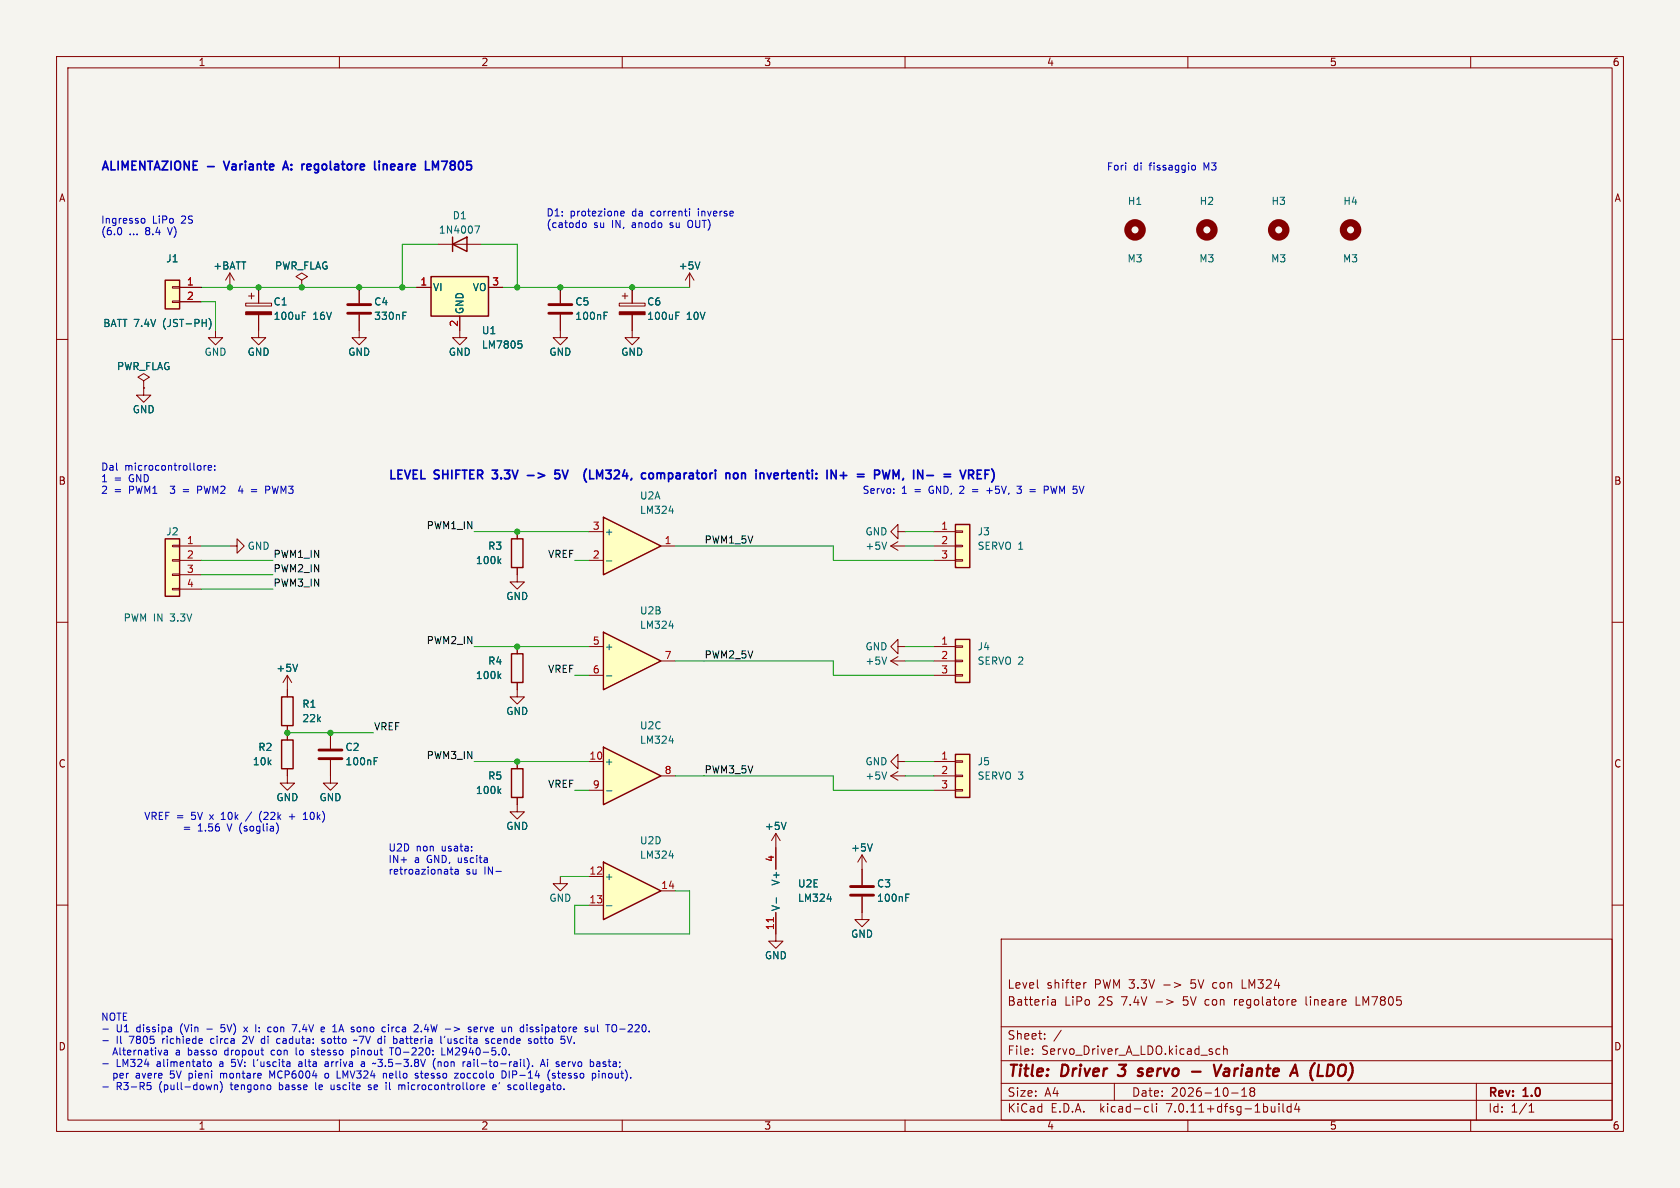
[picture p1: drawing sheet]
<svg xmlns="http://www.w3.org/2000/svg" width="297mm" height="210mm" viewBox="0 0 297 210" stroke-linecap="round" stroke-linejoin="round" font-family="sans-serif">
<path d="M0 0h297v210h-297z" fill="#f5f4ef" stroke="#f5f4ef" stroke-width=".18"/>
<g fill="none" stroke="#840000" stroke-width=".18">
<path d="M10 10h277v190h-277zM12 12h273v186h-273zM60 10v2M110 10v2M160 10v2M210 10v2M260 10v2M10 60h2M81.3 58.4v1.3h1.2l-1.2 1.3-1.3-1.3h1.3M109.5 53.6h4.5v.5h-4.5zM110 52.3h1M110.5 51.8v1"/>
<path d="M111.8 50.8v2.8M111.8 55.6v2.8M121.9 48.3l-.7 1.2M121.9 48.3v2.5M121.9 48.3l.8 1.2M285 60h2M165.1 94h3.8M165.1 96.5h3.8M165.1 99.1h3.8M168.9 98.9h1.3v.3h-1.3zM168.9 96.4h1.3v.2h-1.3zM168.9 93.9h1.3v.2h-1.3z"/>
<path d="M10 110h2M157.5 116.8l1.2 .8M157.5 116.8h2.5M158.7 114.3v-1.3l-1.2 1.3 1.2 1.3v-1.3h1.3M158.7 116.1l-1.2 .7M285 110h2M91.4 121.9v1.3h1.3l-1.3 1.3-1.2-1.3h1.2M10 160h2M285 160h2M177 166h108v32h-108zM183.5 174.6l.1 .1M186 176.8h.5l.1 .9"/>
<path d="M186.6 177.1h-.5a.29 .29 0 0 0-.2 .3 .29 .29 0 0 0 .2 .3l.5-.1M191.6 173.7v1M192 173.7l-.3 .1-.1 .2M204.4 177.1h1.1M205.7 174.1h1.2M206.2 176.7l1.2 .4-1.2 .5M207.6 173.7l1.1 .4-1.1 .5M218.2 176.7v1M218.4 176.8l-.2 .2M219.6 173.2v1.5h.7M228.9 176.7l.2 .4-.7 .1M229 177.6l-.1 .1"/>
<path d="M230.9 176.2v1.3l.2 .2M239.7 176.2v1.5h.8M60 198v2M110 198v2M160 198v2M177 194.5h108M177 191.5h108M177 187.5h108M177 181.5h108M182.5 186.3v.1M182.5 185.5v.1M184.7 183.6v.1"/>
<path d="M184.7 182.8v.1M187.6 182.1l-1.3 2M197 191.5v3M202.6 195.6l.4 .1M203 196.5l-.4 .1M203.7 195.1v1.3l.2 .2M204.5 195.1v.1M204.5 195.6v1M210 198v2M215.7 185.5l-.5-.1-.2 .3v.4l.1 .2h.6M216.3 185.5l.2-.1 .4 .1 .1 .9M216.3 184.9v1.5"/>
<path d="M217.7 193.2h1.2M219.5 193.8h.9M219.5 192.7l.5-.4v1.5M221.2 192.9l-.2 .3v.3l.2 .3 .5-.1 .1-.2-.1-.4-.2-.2M221.2 192.9l-.2-.2 .2-.4 .5 .1 .1 .2-.3 .3M221.2 192.9h.3M226.1 195.1v.1M226.1 195.6v1M226.8 195.1v1.3l.2 .2M228.2 195.7l-.4-.1-.3 .3v.4l.2 .2h.5M228.2 195.1v1.5M229.2 195l-.3 1.1h.9"/>
<path d="M229.6 195.6v1M260 198v2M261 191.5v6.5M270.3 196.6h.9M270.3 195.5l.4-.4v1.5"/>
</g>
<path d="M197.6 190l.3 .2M197.8 188.2h1.3M201.3 189.4l.5 .1 .2 .3-.1 .3-.6 .1M202 189a.5 .5 0 0 0-.8 .2M210.7 189.4h1.6M214.6 188.2l.4 2 .9-2M216.5 189l.2-.1 .6 .1-.1 1.2M217.3 189.4h-.7a.4 .4 0 0 0-.3 .4 .4 .4 0 0 0 .2 .4l.7-.1M232.4 187.9l-.1 .1M235.3 188.2l.4 .3M235.8 189.4l-.5 .7" fill="none" stroke="#840000" stroke-width=".4"/>
<circle cx="200.7" cy="40.6" r="1.27" fill="none" stroke="#840000" stroke-width="1.3"/>
<path d="M119.5 55.8h.4M119.5 55.2h.6M123.7 46.3l-.4 1.3M156.8 116.1l-.5 1.3" fill="none" stroke="#006464" stroke-width=".18"/>
<path d="M109.5 55.1h4.5v.5h-4.5z" fill="#840000" stroke="#840000" stroke-width=".18"/>
<path d="M168.9 92.7h2.5v7.6h-2.5z" fill="#ffffc2" stroke="#ffffc2" stroke-width=".18"/>
<path d="M168.9 92.7h2.5v7.6h-2.5z" fill="none" stroke="#840000" stroke-width=".25"/>
<path d="M106.7 111.8l10.1 5-10.1 5.1z" fill="#ffffc2"/>
<path d="M106.7 111.8l10.1 5-10.1 5.1z" fill="none" stroke="#840000" stroke-width=".25"/>
<path d="M158.7 94v-1.3l-1.2 1.3 1.2 1.3v-1.3h1.3M104.1 114.3h2.6M104.1 119.4h2.6M116.8 116.8h2.6" fill="none" stroke="#840000" stroke-width=".18"/>
<path d="M107.2 119.5h1M118.3 110.6h.8" fill="none" stroke="#006464" stroke-width=".18"/>
<path d="M106.7 91.4l10.1 5.1-10.1 5.1z" fill="#ffffc2"/>
<path d="M76.2 48.9h10.2v7h-10.2zM80 43.2l2.5-1.3v2.6zM80 41.9v2.6M29.2 95.3h2.5v10.1h-2.5zM106.7 91.4l10.1 5.1-10.1 5.1zM168.9 113h2.5v7.7h-2.5zM49.8 130.8h2v5.1h-2zM49.8 123.2h2v5.1h-2zM168.9 133.4h2.5v7.6h-2.5z" fill="none" stroke="#840000" stroke-width=".25"/>
<g fill="none" stroke="#840000" stroke-width=".18">
<path d="M73.7 50.8h2.5M77.5 43.2h7.6M81.3 55.9v2.5M86.4 50.8h2.5M99.1 55.6v4.1h1.2l-1.2 1.3-1.3-1.3h1.3M99.1 50.8v2.8M111.8 58.4v1.3h1.2l-1.2 1.3-1.3-1.3h1.3M30.5 98.9h1.2v.3h-1.2zM30.5 96.4h1.2v.2h-1.2zM31.7 96.5h3.9M31.7 99.1h3.9M40.6 96.5h1.3v-1.2l1.3 1.2-1.3 1.3v-1.3"/>
<path d="M104.1 99.1h2.6M104.1 94h2.6M116.8 96.5h2.6M157.5 96.5h2.5M157.5 96.5l1.2 .8M158.7 95.8l-1.2 .7M30.5 104h1.2v.3h-1.2zM30.5 101.5h1.2v.2h-1.2zM31.7 101.6h3.9M31.7 104.1h3.9M50.8 119.4l-.8 1.3M50.8 119.4v3.8"/>
<path d="M50.8 119.4l.8 1.3M165.1 114.3h3.8M165.1 116.8h3.8M165.1 119.4h3.8M168.9 119.3h1.3v.2h-1.3zM168.9 116.7h1.3v.3h-1.3zM168.9 114.2h1.3v.2h-1.3zM50.8 135.9v2.5h1.3l-1.3 1.3-1.3-1.3h1.3M50.8 128.3v2.5M58.4 134.4v4h1.3l-1.3 1.3-1.3-1.3h1.3M58.4 129.5v2.8M157.5 137.2h2.5"/>
<path d="M157.5 137.2l1.2 .7M158.7 136.4l-1.2 .8M165.1 134.6h3.8M165.1 137.2h3.8M165.1 139.7h3.8M168.9 139.6h1.3v.2h-1.3zM168.9 137h1.3v.3h-1.3zM168.9 134.5h1.3v.2h-1.3zM91.4 142.2v1.3h1.3l-1.3 1.3-1.2-1.3h1.2M137.2 147.3l-.8 1.3M137.2 147.3v6.4M137.2 147.3l.7 1.3"/>
<path d="M152.4 151.1l-.8 1.3M152.4 151.1v5.4M152.4 158.5v2.8M152.4 151.1l.8 1.3M137.2 161.3v5.1h1.2l-1.2 1.2-1.3-1.2h1.3"/>
</g>
<g fill="none" stroke="#006464" stroke-width=".18">
<path d="M83.9 39.9h.9l-.6 1.3M106.8 55.8h.4M106.8 55.2h.6M91.6 60.3h.6M91.7 60.8h.3l.3 .2-.1 .4-.5 .1M107.2 99.2h1M118.3 90.3h.8M156.8 95.8l-.5 1.3M52.6 117.4l-.4 1.3M66.2 134.5h.4M66.2 133.9h.6M156.8 136.5l-.5 1.2"/>
<path d="M137.3 158.7v1M139 145.4l-.4 1.2M146.2 158.9h.8M154.2 149.2l-.4 1.2M160.1 158.7h.5M160.1 158.1h.6"/>
</g>
<g fill="#ffffc2" stroke="#ffffc2" stroke-width=".18">
<path d="M168.9 113h2.5v7.7h-2.5z"/>
<path d="M168.9 133.4h2.5v7.6h-2.5z"/>
<path d="M29.2 95.3h2.5v10.1h-2.5z"/>
<path d="M76.2 48.9h10.2v7h-10.2z"/>
</g>
<g fill="none" stroke="#840000" stroke-width="1.3">
<circle cx="213.4" cy="40.6" r="1.27"/>
<circle cx="226.1" cy="40.6" r="1.27"/>
<circle cx="238.8" cy="40.6" r="1.27"/>
</g>
<path d="M97 55.4h4.1M97 53.8h4.1M56.4 134.1h4.1M56.4 132.6h4.1M150.4 158.2h4M150.4 156.7h4" fill="none" stroke="#840000" stroke-width=".51"/>
<path d="M136.7 162.2v.8" fill="none" stroke="#a90000" stroke-width=".18"/>
<path d="M106.7 132.1l10.1 5.1-10.1 5z" fill="#ffffc2"/>
<path d="M29.2 49.5h2.5v5.1h-2.5zM90.4 95.3h2.1v5h-2.1zM90.4 115.6h2.1v5.1h-2.1zM90.4 135.9h2.1v5.1h-2.1zM106.7 132.1l10.1 5.1-10.1 5z" fill="none" stroke="#840000" stroke-width=".25"/>
<g fill="none" stroke="#840000" stroke-width=".18">
<path d="M30.5 53.2h1.2v.3h-1.2zM30.5 50.7h1.2v.2h-1.2zM31.7 50.8h3.9M31.7 53.3h3.9M38.1 58.4v1.3h1.3l-1.3 1.3-1.3-1.3h1.3M40.6 48.3l-.7 1.2M40.6 48.3v2.5M40.6 48.3l.8 1.2M43.4 53.6h4.6v.5h-4.6zM43.9 52.3h1.1M44.4 51.8v1M45.7 55.6v4.1h1.3l-1.3 1.3-1.3-1.3h1.3"/>
<path d="M45.7 50.8v2.8M53.3 49.5l1.1-.6-1.1-.6-1 .6 1 .6v1.3M53.3 50.8h.1M63.5 55.6v4.1h1.3l-1.3 1.3-1.3-1.3h1.3M63.5 50.8v2.8M25.4 68.6v1.3h1.3l-1.3 1.2-1.3-1.2h1.3M25.4 67.3l1-.6-1-.7-1 .7 1 .6v1.3M25.4 68.6h.1M91.4 94v1.3M91.4 100.3v2.6h1.3l-1.3 1.2-1.2-1.2h1.2M91.4 114.3v1.3M91.4 120.7v1.2"/>
<path d="M91.4 134.6v1.3M104.1 134.6h2.6M104.1 139.7h2.6M116.8 137.2h2.6M158.7 134.6v-1.2l-1.2 1.2 1.2 1.3v-1.3h1.3M91.4 141v1.2M152.4 161.3v1.3h1.3l-1.3 1.2-1.3-1.2h1.3"/>
</g>
<g fill="none" stroke="#006464" stroke-width=".18">
<path d="M37 56.3a1.46 1.46 0 0 1 0 1.9M53.5 55.8h.4M53.5 55.2h.6M71.2 55.8h.5M71.2 55.2h.6M88.2 99.2l.3 .4M88.5 98.8l-.4 .5M88.2 119.5l.3 .5M88.5 119.1l-.4 .5M88.2 139.8l.3 .5M88.5 139.4l-.4 .5M107.2 139.8h1"/>
<path d="M118.3 131h.8"/>
</g>
<path d="M61.5 55.4h4M61.5 53.8h4" fill="none" stroke="#840000" stroke-width=".51"/>
<path d="M43.4 55.1h4.6v.5h-4.6z" fill="#840000" stroke="#840000" stroke-width=".18"/>
<path d="M29.2 49.5h2.5v5.1h-2.5z" fill="#ffffc2" stroke="#ffffc2" stroke-width=".18"/>
<path d="M106.7 152.4l10.1 5.1-10.1 5.1z" fill="#ffffc2"/>
<path d="M106.7 152.4l10.1 5.1-10.1 5.1z" fill="none" stroke="#840000" stroke-width=".25"/>
<g fill="none" stroke="#840000" stroke-width=".18">
<path d="M31.7 50.8h3.9M31.7 53.3h3.9M45.7 50.8v2.8M45.7 55.6v2.8M53.3 50.8h.1M63.5 50.8v2.8M63.5 55.6v2.8M73.7 50.8h2.5M81.3 55.9v2.5M86.4 50.8h2.5M99.1 50.8v2.8M99.1 55.6v2.8"/>
<path d="M111.8 50.8v2.8M111.8 55.6v2.8M25.4 68.6h.1M91.4 94v1.3M91.4 100.3v1.3M91.4 114.3v1.3M50.8 121.9v1.3M50.8 128.3v2.5M50.8 135.9v1.3M58.4 129.5v2.8M58.4 134.4v2.8M91.4 120.7v1.2"/>
<path d="M91.4 134.6v1.3M91.4 141v1.2M99.1 154.9v1.3h1.2l-1.2 1.3-1.3-1.3h1.3M104.1 154.9h2.6M116.8 157.5h2.6M137.2 149.9v3.8M152.4 153.7v2.8M152.4 158.5v2.8M104.1 160h2.6M137.2 161.3v3.8"/>
</g>
<g fill="none" stroke="#006464" stroke-width=".18">
<path d="M37 56.3a1.46 1.46 0 0 1 0 1.9M53.5 55.8h.4M53.5 55.2h.6M71.2 55.8h.5M71.2 55.2h.6M106.8 55.8h.4M106.8 55.2h.6M119.5 55.8h.4M119.5 55.2h.6M123.7 46.3l-.4 1.3M91.6 60.3h.6M91.7 60.8h.3l.3 .2-.1 .4-.5 .1"/>
<path d="M88.2 99.2l.3 .4M88.5 98.8l-.4 .5M52.6 117.4l-.4 1.3M88.2 119.5l.3 .5M88.5 119.1l-.4 .5M66.2 134.5h.4M66.2 133.9h.6M88.2 139.8l.3 .5M88.5 139.4l-.4 .5M118.3 151.3h.8M137.3 158.7v1M139 145.4l-.4 1.2"/>
<path d="M146.2 158.9h.8M154.2 149.2l-.4 1.2M160.1 158.7h.5M160.1 158.1h.6M107.2 160.1h1"/>
</g>
<g fill="none" stroke="#0000c2" stroke-width=".18">
<path d="M25.1 38.7l.3-.1 .2 .2v.5l-.2 .2-.3-.1M103 39.6l.2-.2h.3l.1 .2-.1 .6h-.3l-.2-.2M109.7 37.8l.6-.2v-.2l-.4-.1-.2 .2 .1 .6h.5M121.8 39a.9 .9 0 0 0 0 1.2M121.9 36.9v.1M121.9 37.3v.9M210.8 29.3l.3-.1 .2 .3v.4l-.2 .2-.3-.1M21.4 40.5l.1 .5-.2 .4M32.4 86.6h1M32.4 86.9h1M34.9 86.6h.5M35.4 85.9h-.5v1.3"/>
<path d="M36.1 82.3v.8M36.4 82.3l-.3 .2M36.8 82.7l.6-.1v-.3h-.4l-.2 .2 .1 .6h.5M38 83v.1M38 82.3v.2M42.5 85.9l-.3 .9h.8M42.8 86.4v.8M44.4 86.6h1M44.4 86.9h1M47 86.6h.6l.1-.2-.1-.3-.6-.2v1.3M48.1 85.9l.3 1.3M158 87.1v.1"/>
<path d="M158 86.4v.2M171.9 86.6h1M171.9 86.9h1M174.5 86.7h.9M179.8 85.9h.8l-.5 .5 .3 .1M179.8 87.1l.2 .1h.4M182.1 86.6h.9M182.1 86.9h.9M184.6 86.6h.6l.1-.2v-.3l-.7-.2v1.3M32.6 146.2h.9M32.6 146.6h.9M35.1 146.9h.7"/>
<path d="M35.2 145.9l.2-.3v1.3M39.1 144.9h.7M39.2 143.9l-.1 .1M40.1 145.6l.5 1.3 .4-1.3M44.5 143.5l-1.1 1.7M46.2 143.4a1.47 1.47 0 0 0 0 1.9M51.1 144.4h1M53.6 144.9h.7M53.7 143.9l.3-.3v1.3M79.6 153.7h.4M79.7 153.3v1l.3 .2M80.5 153.7h.5v.8"/>
<path d="M81 154h-.4l-.2 .2 .2 .3h.4M87.7 154h.9M18.2 181.9h1M18.2 184h1M18.2 188.1h1M18.2 192.1h1M26.2 191.8h.3l.2 .3-.1 .5h-.4M29 186.3l.2 .2 .4-.1M29.1 185.7h.5v.8M29.6 185.9l-.4 .1-.2 .2M30.3 181.6v.8M30.3 182.3l-.1 .1"/>
<path d="M30.3 181.9h-.1M33.4 189.7v1.3M33.4 190.5l.1 .1M33.5 189.7l-.1 .1M35.6 183.6l.2 .3-.6 .1M35.7 184.4h-.1M36.8 187.8l.3-.1 .3 .2v.4l-.3 .2h-.3l-.1-.2zM37.9 191.8v.8M37.9 191.9l.2-.1h.3v.8M38.9 191.2a1.46 1.46 0 0 1 0 1.9M39 189.7v.9M39 182.3l.2 .1"/>
<path d="M39.3 189.7l-.3 .2M39.7 181.1h-.6l-.1 .6 .2-.1M39.8 185.7l-.1 .2 .1 .5M43.1 181.6l.7 .8M43.1 183.2l-.2 .1M43.6 183.7l-.7 .7h.7M43.8 181.6l-.7 .8M44.9 187.3v1.1l.1 .1M45.2 181.1v1.3M45.8 182.3v.1M45.8 181.6v.1M46.3 184.4h.4"/>
<path d="M46.7 183.6l-.4 .1M47.6 181.6h.3M47.9 182.3l-.3 .1M48.4 185.6l-.3 .1-.2 .2 .1 .5 .4 .1M48.5 189.3l-.4 .9-.4-.9v1.3M48.9 184.2l.2 .2h.4M49.5 183.7l-.4-.1-.2 .2M51.6 181.1h.9l-.6 1.3M52.4 185.2v1.1l.1 .2M53.2 187.7l-.4 .1M53.3 188.1h-.3l-.2 .1v.3h.5M55.3 186.1h.3v.2l-.2 .2h-.2"/>
<path d="M55.3 185.6l.3 .1M55.8 191.4v1l.2 .2M57.4 183.7l-.3-.1-.2 .2v.2l.5 .1v.3h-.5M57.5 187.8h.5M57.6 189.8l.3-.1 .2 .3v.3l-.2 .3-.3-.1-.2-.2zM58 188l-.4 .1-.2 .1 .2 .3h.4M58.5 191.8v.6l.4 .2M60 182h.6M60.3 181.1l-.4 1.3M62.1 185.7l.4-.1 .3 .3-.2 .5h-.5M62.1 185.6v1.3M63.1 183.8l-.6 .2"/>
<path d="M63.4 181.6h.3M63.5 183.2h.8M63.7 182.3l-.3 .1M63.9 187.8h.5v.7M64.4 188l-.4 .1-.2 .1 .2 .3h.4M65.6 191.8h-.3l-.2 .2 .6 .4M65.7 192.4l-.2 .2h-.4M66.8 188.4l.2 .1M68.1 189.7l.2 .2v.7M68.7 181.1v.2M68.7 181.6v.8M68.9 191.4v1l.1 .2"/>
<path d="M68.9 189.8v.7M69.2 185.2v1.3M69.5 190l-.6 .2M70.1 185.3a.9 .9 0 0 0 0 1.1M70.5 191.9l.4-.1 .1 .2M70.5 191.8v.8M71 192v.6M71.1 183.6l-.4 .1M71.2 184h-.3l-.2 .1v.3h.5M71.5 191.8h-.3l-.2 .2M73.6 189.7l.3 .1M73.6 190.2h.3v.2l-.1 .2h-.3"/>
<path d="M74.3 189.7h.5M74.5 189.3v1.1l.3 .2M74.5 182.3v.1M75.3 181.1l-.3 .9h.8M76.9 187.1a1.49 1.49 0 0 0 0 1.9M77.4 187.7v.8M77.8 187.7l-.4 .1M77.9 183.2v1.1l.2 .1M78.1 185.2v1.3h.6M78.7 183.2l-.2 .2M79.2 183.6v.7l.4 .1M79.6 186.1l-.5-.9v1.3"/>
<path d="M80.3 181.6l1 .3-1 .4M80.4 189.7h.6l-.6 .9h.6M82 189.8l-.3-.1-.3 .3 .1 .5 .2 .1 .3-.1M82.6 187.8h.5l.1 .7M83.2 188l-.4 .1-.2 .1 .2 .3h.4M83.8 182l.6-.1-.1-.3h-.3l-.2 .1 .1 .6h.4M84.9 181.6v.8M85.1 192.2l.6-.1-.1-.3h-.4l-.1 .2v.6h.5M85.2 181.6l-.3 .2M85.9 183.8l.5 .4-.2 .2h-.3M86.3 183.7l-.3-.1-.1 .2M87.1 192.2l.6-.1v-.3h-.4l-.2 .2 .1 .6h.5"/>
<path d="M87.5 183.7l-.4-.1-.2 .2 .1 .6h.5M88.3 191.4l-.1 .2M89.4 189.6v.7l-.3 .3M90 189.3v1.3M91.3 191.8h-.4l-.1 .2 .1 .5 .4 .1M92.6 187.3v1.1l.2 .1M93.2 187.1a1.47 1.47 0 0 1 0 1.9M94.1 188.4v.1M94.5 183.7l.2-.1 .3 .1 .1 .5-.1 .2h-.3l-.2-.1zM95.5 188.5l.5-1.2 .4 1.2M95.7 188.2h.6M96.8 187.3v.1"/>
<path d="M96.8 187.7v.8M97 190.8l.2 .2M97.2 189.2l-.2 .2M98.1 189.8l-.3-.1-.2 .2 .1 .2 .4 .1v.3h-.5M98.6 189.7h.4M98.7 189.3v1.1l.2 .2M99.8 187.7l.1 .3-.6 .1M99.9 188.5h-.1M100.2 183.2l.5 1.2 .4-1.2M101.5 184.3v.1M104.5 181.6v.7l.3 .1 .2-.1M105 181.6v.8"/>
<path d="M105.4 188.4l.2 .1h.5M105.5 187.8h.5l.1 .7M105.6 181.1v1.1l.2 .2M105.9 189.3v.1M105.9 189.7v.9M106.1 188l-.5 .1-.2 .1M106.5 189.7v.9M107 189.8l-.3-.1-.2 .2M109.6 181.9h.9"/>
</g>
<g fill="none" stroke="#0000c2" stroke-width=".3">
<path d="M39.5 28.5l.5 1.5M50 30l.5-1.5 .5 1.5M50.1 29.6h.8M54.8 29h-.3l-.2 .2v.8h.5M55 29.4l-.7 .1M66.3 30h.2M67 28.5v.1M67 29v1M67.8 29v1M68.2 29l-.4 .2M76.5 30v-1.5l.5 1.1 .5-1.1v1.5M87 83.1h.9"/>
<path d="M87 84.5l.2 .1M93.2 84.1h1.2M98.9 83.1h-.7l-.1 .7 .2-.1 .5 .1 .2 .2-.1 .5-.2 .1-.6-.1M103.3 84.6l.4 .6M103.7 82.9l-.4 .6M104.3 83.1v1.5h.7M106 84.2l-.5-1.1v1.5M114.8 83.8l.4-.2 .3 .3v.4l-.1 .3h-.4l-.2-.1M116.2 83.6v1M116.6 83.6l-.4 .2M130 83.6l.3 .1 .2 .2-.1 .6-.4 .1M131.1 83.8l.2-.2 .4 .1 .1 .9"/>
<path d="M131.1 83.6v1M137.1 83.6l.4 .1 .1 .3-.7 .1M137.5 84.6h-.4M148.5 84.1h1.2M156 83.1l.4 1.5 .3-1.1 .3 1.1 .3-1.5M157.9 84.6v-1.5l.5 1.1 .5-1.1v1.5M159.7 84.6l-.1 .3M166.9 83.8h1.2M166.9 84.3h1.2M172.8 83.8h.5M173.5 83.1h-.7v1.5h.7M174.2 83.8h.5"/>
<path d="M174.9 83.1h-.7v1.5M175.3 82.9l.3 .4"/>
</g>
<g fill="none" stroke="#009600" stroke-width=".18">
<path d="M35.6 50.8h38.1M35.6 53.3h2.5v5.1M77.5 43.2h-6.4v7.6M85.1 43.2h6.3v7.6M88.9 50.8h33M35.6 99.1h12.7M35.6 96.5h5M83.8 94h20.3M101.6 99.1h2.5M119.4 96.5h27.9v2.6h17.8M160 94h5.1M160 96.5h5.1"/>
<path d="M35.6 101.6h12.7M35.6 104.1h12.7M83.8 114.3h20.3M101.6 119.4h2.5M119.4 116.8h27.9v2.6h17.8M160 116.8h5.1M160 114.3h5.1M50.8 129.5h15.2M83.8 134.6h20.3M101.6 139.7h2.5M119.4 137.2h27.9v2.5h17.8M160 137.2h5.1"/>
<path d="M160 134.6h5.1M99.1 154.9h5M119.4 157.5h2.5v7.6h-20.3v-5.1h2.5"/>
</g>
<path d="M136.7 162.2v.8" fill="none" stroke="#a90000" stroke-width=".18"/>
<g fill="#009600" stroke="#009600" stroke-width=".18">
<circle cx="63.5" cy="50.8" r=".46"/>
<circle cx="45.7" cy="50.8" r=".46"/>
<circle cx="53.3" cy="50.8" r=".46"/>
<circle cx="91.4" cy="50.8" r=".46"/>
<circle cx="40.6" cy="50.8" r=".46"/>
<circle cx="71.1" cy="50.8" r=".46"/>
<circle cx="111.8" cy="50.8" r=".46"/>
<circle cx="99.1" cy="50.8" r=".46"/>
<circle cx="91.4" cy="134.6" r=".46"/>
<circle cx="58.4" cy="129.5" r=".46"/>
<circle cx="50.8" cy="129.5" r=".46"/>
<circle cx="91.4" cy="94" r=".46"/>
<circle cx="91.4" cy="114.3" r=".46"/>
</g>
<g font-size="2.8" fill="#840000">
<text x="178" y="190.9">Title:</text>
<text x="187.7" y="190.9">Driver</text>
<text x="198.6" y="190.9">3</text>
<text x="202.9" y="190.9">servo</text>
<text x="217.9" y="190.9">Variante</text>
<text x="232.4" y="190.9">A</text>
<text x="236.5" y="190.9">(LDO)</text>
</g>
<g font-size="2.1" fill="#0000c2">
<text x="17.8" y="30.2">ALIMENTAZIONE</text>
<text x="36.8" y="30.2">-</text>
<text x="40.4" y="30.2">Variante</text>
<text x="51.5" y="30.2">A:</text>
<text x="55.3" y="30.2">regolatore</text>
<text x="68.7" y="30.2">lineare</text>
<text x="78.3" y="30.2">LM7805</text>
<text x="68.6" y="84.8">LEVEL SHIFTER</text>
<text x="87.8" y="84.8">3.3V</text>
<text x="94.5" y="84.8">-&gt;</text>
<text x="100" y="84.8">5V</text>
<text x="106.3" y="84.8">(LM324,</text>
<text x="117.2" y="84.8">comparatori</text>
<text x="132.7" y="84.8">non</text>
<text x="138.6" y="84.8">invertenti:</text>
<text x="151.7" y="84.8">IN+</text>
<text x="161.4" y="84.8">PWM,</text>
<text x="168.9" y="84.8">IN-</text>
<text x="174.9" y="84.8">=</text>
</g>
<g font-size="2.1" fill="#840000">
<text x="178" y="178">Batteria</text>
<text x="178" y="175">Level</text>
<text x="185" y="175">shifter</text>
<text x="188.2" y="178">LiPo</text>
<text x="193.5" y="175">PWM 3.3V</text>
<text x="194.2" y="178">2S</text>
<text x="198.4" y="178">7.4V</text>
<text x="209.6" y="178">5V con</text>
<text x="210.9" y="175">5V con</text>
<text x="218.9" y="178">regolatore</text>
<text x="220.2" y="175">LM324</text>
<text x="231.7" y="178">lineare</text>
<text x="240.7" y="178">LM7805</text>
<text x="178" y="184">Sheet:</text>
<text x="178" y="186.7">File:</text>
<text x="184.1" y="186.7">Servo_Driver_A_LDO.kicad_sch</text>
<text x="178" y="196.9">KiCad</text>
<text x="178" y="194.1">Size:</text>
<text x="184.7" y="194.1">A4</text>
<text x="185.7" y="196.9">E.D.A.</text>
<text x="194.6" y="196.9">kicad-cli</text>
<text x="200" y="194.1">Date:</text>
<text x="206.5" y="196.9">7.0.11+dfsg-1build4</text>
<text x="207" y="194.1">2026-10-18</text>
<text x="263" y="194.3">Rev:</text>
<text x="263" y="196.9">Id:</text>
<text x="267.1" y="196.9">1/1</text>
<text x="269.4" y="194.3">1.0</text>
</g>
<g font-size="1.8" fill="#840000">
<text x="35" y="11.9">1</text>
<text x="85" y="11.9">2</text>
<text x="135" y="11.9">3</text>
<text x="185" y="11.9">4</text>
<text x="235" y="11.9">5</text>
<text x="285" y="11.9">6</text>
<text x="10.3" y="35.9">A</text>
<text x="285.3" y="35.9">A</text>
<text x="10.3" y="85.9">B</text>
<text x="285.3" y="85.9">B</text>
<text x="10.3" y="135.9">C</text>
<text x="285.3" y="135.9">C</text>
<text x="10.3" y="185.9">D</text>
<text x="285.3" y="185.9">D</text>
<text x="35" y="199.9">1</text>
<text x="85" y="199.9">2</text>
<text x="135" y="199.9">3</text>
<text x="185" y="199.9">4</text>
<text x="235" y="199.9">5</text>
<text x="285" y="199.9">6</text>
</g>
<g font-size="1.8" fill="#0000c2">
<text x="195.6" y="30.2">Fori</text>
<text x="200.4" y="30.2">di</text>
<text x="203.3" y="30.2">fissaggio</text>
<text x="213.1" y="30.2">M3</text>
<text x="17.8" y="39.6">Ingresso</text>
<text x="17.8" y="41.7">(6.0</text>
<text x="22.8" y="41.7">...</text>
<text x="25.8" y="41.7">8.4</text>
<text x="26.9" y="39.6">LiPo</text>
<text x="30" y="41.7">V)</text>
<text x="32.2" y="39.6">2S</text>
<text x="96.5" y="38.3">D1:</text>
<text x="96.5" y="40.4">(catodo</text>
<text x="100.8" y="38.3">protezione</text>
<text x="104.9" y="40.4">su</text>
<text x="108.3" y="40.4">IN,</text>
<text x="111.9" y="38.3">da</text>
<text x="112" y="40.4">anodo</text>
<text x="115.3" y="38.3">correnti</text>
<text x="118.9" y="40.4">su</text>
<text x="122.3" y="40.4">OUT)</text>
<text x="123.9" y="38.3">inverse</text>
<text x="17.8" y="83.3">Dal</text>
<text x="22" y="83.3">microcontrollore:</text>
<text x="17.8" y="85.3">1</text>
<text x="17.8" y="87.4">2</text>
<text x="20.2" y="85.3">=</text>
<text x="20.2" y="87.4">=</text>
<text x="22.9" y="85.3">GND</text>
<text x="22.9" y="87.4">PWM1</text>
<text x="30.6" y="87.4">3</text>
<text x="35.8" y="87.4">PWM2</text>
<text x="48.6" y="87.4">PWM3</text>
<text x="152.4" y="87.4">Servo:</text>
<text x="159.4" y="87.4">1</text>
<text x="161.8" y="87.4">=</text>
<text x="164.5" y="87.4">GND, 2</text>
<text x="175.3" y="87.4">+5V,</text>
<text x="180.9" y="87.4">3</text>
<text x="186" y="87.4">PWM 5V</text>
<text x="25.4" y="145">VREF =</text>
<text x="33.6" y="147.1">=</text>
<text x="33.9" y="145">5V</text>
<text x="36.3" y="147.1">1.56</text>
<text x="37.4" y="145">x</text>
<text x="39.6" y="145">10k</text>
<text x="41.7" y="147.1">V (soglia)</text>
<text x="46.7" y="145">(22k</text>
<text x="52.2" y="145">+</text>
<text x="54.9" y="145">10k)</text>
<text x="68.6" y="150.6">U2D</text>
<text x="68.6" y="152.6">IN+</text>
<text x="68.6" y="154.7">retroazionata</text>
<text x="73.3" y="152.6">a</text>
<text x="73.6" y="150.6">non</text>
<text x="75.6" y="152.6">GND, uscita</text>
<text x="78.2" y="150.6">usata:</text>
<text x="82.4" y="154.7">su</text>
<text x="85.7" y="154.7">IN-</text>
<text x="17.8" y="180.5">NOTE</text>
<text x="20.5" y="182.6">U1</text>
<text x="20.5" y="184.6">Il</text>
<text x="23" y="184.6">7805</text>
<text x="24.2" y="182.6">dissipa</text>
<text x="29" y="184.6">richiede</text>
<text x="32.1" y="182.6">(Vin</text>
<text x="37" y="182.6">-</text>
<text x="37.7" y="184.6">circa</text>
<text x="39.7" y="182.6">5V)</text>
<text x="43.6" y="184.6">2V</text>
<text x="46.2" y="182.6">I:</text>
<text x="47.1" y="184.6">di</text>
<text x="48.6" y="182.6">con</text>
<text x="50" y="184.6">caduta:</text>
<text x="53.2" y="182.6">7.4V</text>
<text x="58.2" y="184.6">sotto</text>
<text x="58.5" y="182.6">e</text>
<text x="60.7" y="182.6">1A</text>
<text x="64.1" y="184.6">~7V di</text>
<text x="64.2" y="182.6">sono</text>
<text x="69.8" y="182.6">circa</text>
<text x="71.4" y="184.6">batteria</text>
<text x="75.7" y="182.6">2.4W</text>
<text x="80" y="184.6">l'uscita</text>
<text x="81.4" y="182.6">-&gt;</text>
<text x="85.7" y="182.6">serve</text>
<text x="88.2" y="184.6">scende</text>
<text x="91.8" y="182.6">un</text>
<text x="95.3" y="182.6">dissipatore</text>
<text x="95.9" y="184.6">sotto</text>
<text x="106.9" y="182.6">sul</text>
<text x="110.9" y="182.6">TO-220.</text>
<text x="20.1" y="186.7">Alternativa</text>
<text x="20.1" y="190.7">per</text>
<text x="20.5" y="188.7">LM324</text>
<text x="24.3" y="190.7">avere</text>
<text x="27.8" y="188.7">alimentato</text>
<text x="30.6" y="190.7">5V</text>
<text x="31.4" y="186.7">a</text>
<text x="33.7" y="186.7">basso</text>
<text x="34" y="190.7">pieni</text>
<text x="39.1" y="188.7">a</text>
<text x="39.8" y="190.7">montare</text>
<text x="40.4" y="186.7">dropout</text>
<text x="41.4" y="188.7">5V:</text>
<text x="45.5" y="188.7">l'uscita</text>
<text x="48.7" y="190.7">MCP6004</text>
<text x="48.8" y="186.7">con</text>
<text x="53.4" y="186.7">lo</text>
<text x="53.7" y="188.7">alta</text>
<text x="56.4" y="186.7">stesso</text>
<text x="58.5" y="188.7">arriva</text>
<text x="58.7" y="190.7">o</text>
<text x="61" y="190.7">LMV324</text>
<text x="63.6" y="186.7">pinout</text>
<text x="65.1" y="188.7">a</text>
<text x="67.4" y="188.7">~3.5-3.8V</text>
<text x="69.4" y="190.7">nello</text>
<text x="70.7" y="186.7">TO-220:</text>
<text x="75.3" y="190.7">stesso</text>
<text x="78.2" y="188.7">(non</text>
<text x="79.9" y="186.7">LM2940-5.0.</text>
<text x="82.5" y="190.7">zoccolo</text>
<text x="83.7" y="188.7">rail-to-rail).</text>
<text x="91" y="190.7">DIP-14</text>
<text x="97.7" y="188.7">Ai</text>
<text x="99.3" y="190.7">(stesso</text>
<text x="100.6" y="188.7">servo</text>
<text x="106.8" y="188.7">basta;</text>
<text x="107.4" y="190.7">pinout).</text>
<text x="20.5" y="192.8">R3-R5</text>
<text x="28.2" y="192.8">(pull-down)</text>
<text x="41.1" y="192.8">tengono</text>
<text x="49.8" y="192.8">basse</text>
<text x="56.4" y="192.8">le</text>
<text x="59.3" y="192.8">uscite</text>
<text x="66.2" y="192.8">se</text>
<text x="71.9" y="192.8">microcontrollore</text>
<text x="88.8" y="192.8">e'</text>
<text x="91.7" y="192.8">scollegato.</text>
</g>
<g font-size="1.8" fill="#006464">
<text x="77.5" y="41.5">1N4007</text>
<text x="79.9" y="39">D1</text>
<text x="199.3" y="36.4">H1</text>
<text x="212" y="36.4">H2</text>
<text x="224.7" y="36.4">H3</text>
<text x="237.4" y="36.4">H4</text>
<text x="29.3" y="46.6">J1</text>
<text x="37.6" y="47.9">+BATT</text>
<text x="48.5" y="47.9">PWR_FLAG</text>
<text x="119.9" y="47.9">+5V</text>
<text x="199.2" y="46.6">M3</text>
<text x="211.9" y="46.6">M3</text>
<text x="224.6" y="46.6">M3</text>
<text x="237.3" y="46.6">M3</text>
<text x="76.5" y="51.7">VI</text>
<text x="83.5" y="51.7">VO</text>
<text x="18.2" y="58">BATT 7.4V</text>
<text x="28.9" y="58">(JST-PH)</text>
<text x="48.3" y="54.2">C1</text>
<text x="48.3" y="56.7">100uF</text>
<text x="55.3" y="56.7">16V</text>
<text x="66" y="54.2">C4</text>
<text x="66" y="56.7">330nF</text>
<text x="82.1" y="55.6" transform="rotate(-90 82.1 55.6)">GND</text>
<text x="85.1" y="59.3">U1</text>
<text x="101.6" y="54.2">C5</text>
<text x="101.6" y="56.7">100nF</text>
<text x="114.3" y="54.2">C6</text>
<text x="114.3" y="56.7">100uF</text>
<text x="121.3" y="56.7">10V</text>
<text x="20.6" y="65.6">PWR_FLAG</text>
<text x="36.1" y="63.1">GND</text>
<text x="43.7" y="63.1">GND</text>
<text x="61.5" y="63.1">GND</text>
<text x="79.2" y="63.1">GND</text>
<text x="85.1" y="61.8">LM7805</text>
<text x="97" y="63.1">GND</text>
<text x="109.7" y="63.1">GND</text>
<text x="23.4" y="73.3">GND</text>
<text x="113" y="88.5">U2A</text>
<text x="29.3" y="94.8">J2</text>
<text x="106.8" y="94.8">+</text>
<text x="113" y="91">LM324</text>
<text x="152.9" y="94.8">GND</text>
<text x="172.7" y="94.8">J3</text>
<text x="43.7" y="97.4">GND</text>
<text x="84" y="99.9">100k</text>
<text x="86.2" y="97.4">R3</text>
<text x="152.9" y="97.4">+5V</text>
<text x="172.7" y="97.4">SERVO 1</text>
<text x="89.4" y="106.3">GND</text>
<text x="21.8" y="110.1">PWM IN</text>
<text x="30.2" y="110.1">3.3V</text>
<text x="113" y="108.8">U2B</text>
<text x="113" y="111.4">LM324</text>
<text x="48.8" y="119">+5V</text>
<text x="86.2" y="117.7">R4</text>
<text x="106.8" y="115.2">+</text>
<text x="152.9" y="117.7">+5V</text>
<text x="152.9" y="115.2">GND</text>
<text x="172.7" y="115.2">J4</text>
<text x="172.7" y="117.7">SERVO 2</text>
<text x="53.3" y="125.3">R1</text>
<text x="84" y="120.2">100k</text>
<text x="53.3" y="127.9">22k</text>
<text x="89.4" y="126.6">GND</text>
<text x="113" y="129.1">U2C</text>
<text x="113" y="131.7">LM324</text>
<text x="44.6" y="135.5">10k</text>
<text x="45.6" y="132.9">R2</text>
<text x="61" y="132.9">C2</text>
<text x="61" y="135.5">100nF</text>
<text x="106.8" y="135.5">+</text>
<text x="152.9" y="135.5">GND</text>
<text x="172.7" y="135.5">J5</text>
<text x="48.8" y="141.8">GND</text>
<text x="56.4" y="141.8">GND</text>
<text x="84" y="140.6">100k</text>
<text x="86.2" y="138">R5</text>
<text x="152.9" y="138">+5V</text>
<text x="172.7" y="138">SERVO 3</text>
<text x="89.4" y="146.9">GND</text>
<text x="113" y="149.5">U2D</text>
<text x="135.1" y="146.9">+5V</text>
<text x="106.8" y="155.8">+</text>
<text x="113" y="152">LM324</text>
<text x="150.4" y="150.7">+5V</text>
<text x="97" y="159.6">GND</text>
<text x="138" y="161.2" transform="rotate(-90 138 161.2)">V-</text>
<text x="138" y="156.7" transform="rotate(-90 138 156.7)">V+</text>
<text x="141" y="157.1">U2E</text>
<text x="141" y="159.6">LM324</text>
<text x="154.9" y="157.1">C3</text>
<text x="154.9" y="159.6">100nF</text>
<text x="150.4" y="166">GND</text>
<text x="135.1" y="169.8">GND</text>
</g>
<g font-size="1.8" fill="#a90000">
<text x="32.9" y="50.5">1</text>
<text x="32.9" y="53.1">2</text>
<text x="74.2" y="50.5">1</text>
<text x="86.9" y="50.5">3</text>
<text x="81" y="57.9" transform="rotate(-90 81 57.9)">2</text>
<text x="104.7" y="93.7">3</text>
<text x="166.3" y="93.7">1</text>
<text x="32.9" y="96.3">1</text>
<text x="32.9" y="98.8">2</text>
<text x="32.9" y="101.3">3</text>
<text x="104.7" y="98.8">2</text>
<text x="117.4" y="96.3">1</text>
<text x="166.3" y="96.3">2</text>
<text x="166.3" y="98.8">3</text>
<text x="32.9" y="103.9">4</text>
<text x="104.7" y="114">5</text>
<text x="104.7" y="119.1">6</text>
<text x="117.4" y="116.6">7</text>
<text x="166.3" y="114">1</text>
<text x="166.3" y="116.6">2</text>
<text x="166.3" y="119.1">3</text>
<text x="104.1" y="134.4">10</text>
<text x="117.4" y="136.9">8</text>
<text x="166.3" y="134.4">1</text>
<text x="166.3" y="136.9">2</text>
<text x="104.7" y="139.4">9</text>
<text x="166.3" y="139.4">3</text>
<text x="104.1" y="154.7">12</text>
<text x="136.9" y="152.5" transform="rotate(-90 136.9 152.5)">4</text>
<text x="104.1" y="159.8">13</text>
<text x="116.8" y="157.2">14</text>
<text x="136.9" y="164.5" transform="rotate(-90 136.9 164.5)">11</text>
</g>
<g font-size="1.8" fill="#0f0f0f">
<text x="75.3" y="93.6">PWM1_IN</text>
<text x="48.3" y="101.3">PWM2_IN</text>
<text x="48.3" y="98.7">PWM1_IN</text>
<text x="96.8" y="98.7">VREF</text>
<text x="124.5" y="96.2">PWM1_5V</text>
<text x="48.3" y="103.8">PWM3_IN</text>
<text x="75.3" y="114">PWM2_IN</text>
<text x="96.8" y="119">VREF</text>
<text x="124.5" y="116.5">PWM2_5V</text>
<text x="66" y="129.2">VREF</text>
<text x="75.3" y="134.3">PWM3_IN</text>
<text x="124.5" y="136.8">PWM3_5V</text>
<text x="96.8" y="139.4">VREF</text>
</g>
</svg>
